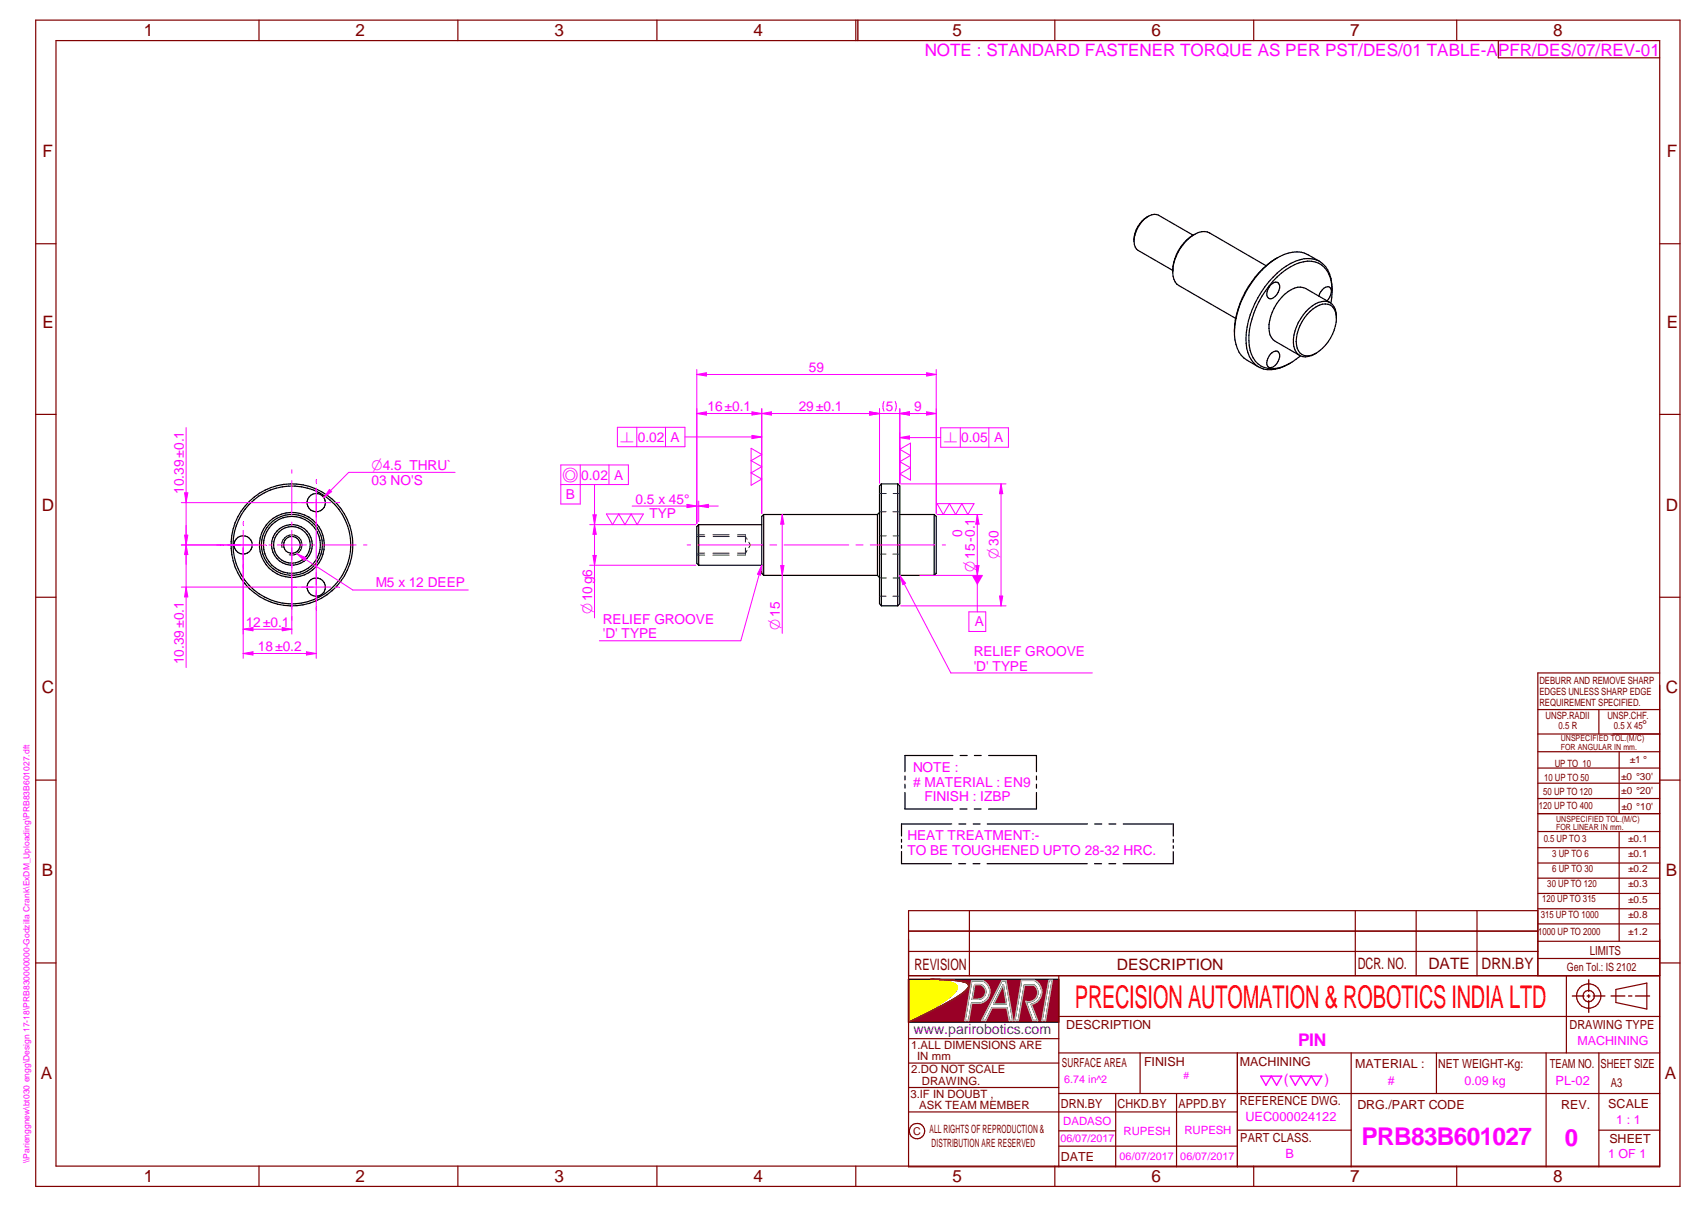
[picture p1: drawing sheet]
<svg xmlns="http://www.w3.org/2000/svg" width="420mm" height="297mm" viewBox="0 0 420 297" stroke-linecap="round" stroke-linejoin="round" font-family="sans-serif">
<g fill="none" stroke="#800000" stroke-width=".3">
<path d="M8.8 5h405v287h-405zM13.8 10h395v277h-395zM63.8 5v5M112.8 5v5M161.8 5v5M210.8 5v5M259.8 5v5M308.8 5v5M358.8 5v5M8.8 60h5M408.8 60h5M8.8 102h5"/>
<path d="M408.8 102h5M8.8 147h5M408.8 147h5M8.8 192h5M408.8 192h5M8.8 237h5M408.8 237h5M63.8 287v5M112.8 287v5M161.8 287v5M210.8 287v5M259.8 287v5"/>
<path d="M308.8 287v5M358.8 287v5"/>
</g>
<path d="M211.3 5v5" fill="none" stroke="#800000" stroke-width=".34"/>
<path d="M239.3 241.4h2.8a2.91 2.91 0 0 1 1.7 2.9 2.91 2.91 0 0 1-2.2 2.5l-2.3 .1-.7 4.3h-1zM246.7 241.3h1.1l1.7 9.9h-.9l-.6-3.2h-3.7l-1.5 3.2h-1zM251.6 241.3h3.2a3.2 3.2 0 0 1 1.7 3.2 3.2 3.2 0 0 1-2.5 2.7l1.6 4h-1.2l-1.8-4.8a2.25 2.25 0 0 0 2.8-1.1 2.25 2.25 0 0 0-.8-2.9h-2.3l-1.5 8.8h-.9zM258.3 241.3h.9l-1.7 9.9h-.9z" fill="none" stroke="#991b1e" stroke-width=".34"/>
<path d="M240.1 242.3h1.4a1.85 1.85 0 0 1 1.2 2 1.85 1.85 0 0 1-1.7 1.6h-1.5z" fill-rule="evenodd" fill="#990026"/>
<path d="M240.1 242.3h1.4a1.85 1.85 0 0 1 1.2 2 1.85 1.85 0 0 1-1.7 1.6h-1.5z" fill="none" stroke="#991b1e" stroke-width=".34"/>
<path d="M247.1 242.4l.8 4.7h-3.2z" fill="#990026"/>
<path d="M247.1 242.4l.8 4.7h-3.2z" fill="none" stroke="#991b1e" stroke-width=".34"/>
<path d="M238.4 242.1l-.2-.1a28.1 28.1 0 0 0-8.9-1l5.2 .9a1.32 1.32 0 0 1 1.2 1 1.32 1.32 0 0 1-.6 1.4l-3.3 2.5-8 4.7 5.6-2.7 5.3-2.8a10.3 10.3 0 0 0 3.9-3.3l-.2-.6M239.3 241.4h2.8a2.91 2.91 0 0 1 1.7 2.9 2.91 2.91 0 0 1-2.2 2.5l-2.3 .1-.7 4.3h-1zM240.1 242.3h1.4a1.85 1.85 0 0 1 1.2 2 1.85 1.85 0 0 1-1.7 1.6h-1.5zM246.7 241.3h1.1l1.7 9.9h-.9l-.6-3.2h-3.7l-1.5 3.2h-1zM247.1 242.4l.8 4.7h-3.2zM251.6 241.3h3.2a3.2 3.2 0 0 1 1.7 3.2 3.2 3.2 0 0 1-2.5 2.7l1.6 4h-1.2l-1.8-4.8a2.25 2.25 0 0 0 2.8-1.1 2.25 2.25 0 0 0-.8-2.9h-2.3l-1.5 8.8h-.9zM258.3 241.3h.9l-1.7 9.9h-.9z" fill="none" stroke="#000" stroke-width=".34"/>
<circle cx="238.4" cy="242.1" r=".17" fill="#000"/>
<path d="M240.1 242.3h1.4a1.85 1.85 0 0 1 1.2 2 1.85 1.85 0 0 1-1.7 1.6h-1.5zM247.1 242.4l.8 4.7h-3.2z" fill="none" stroke="#c0c0c0" stroke-width=".34"/>
<path d="M223.8 241h5.5l4.1 .6a2.41 2.41 0 0 1 2.3 1.4v.1a7.3 7.3 0 0 1-3.4 3.4l-8.5 5z" fill-rule="evenodd" fill="#ff0"/>
<path d="M223.8 241h5.5l5.2 .9a1.23 1.23 0 0 1 1.1 1.6l-1.3 1.5-2.5 1.8-8 4.7z" fill="none" stroke="#f1eb1f" stroke-width=".34"/>
<path d="M229.3 241l3.6 .5 2 .5a1.06 1.06 0 0 1 .8 .8 1.06 1.06 0 0 1-.3 1l-.9 1.1-3.5 2.5-7.2 4.1" fill="none" stroke="#ff0" stroke-width=".34"/>
<path d="M223.8 241v10.5" fill="none" stroke="#000" stroke-width=".34"/>
<path d="M223.8 241v10.5" fill="none" stroke="#000" stroke-width=".3"/>
<path d="M229.3 241l7.2 .4 1.7 .5 .3 .3 .1 .5-1.1 1.4-2.4 1.6-5.6 3.1-5.7 2.7h37v-10.5zM239.3 241.4h2.8a2.91 2.91 0 0 1 1.7 2.9 2.91 2.91 0 0 1-2.2 2.5l-2.3 .1-.7 4.3h-1zM251.6 241.3h3.2a3.2 3.2 0 0 1 1.7 3.2 3.2 3.2 0 0 1-2.5 2.7l1.6 4h-1.2l-1.8-4.8a2.25 2.25 0 0 0 2.8-1.1 2.25 2.25 0 0 0-.8-2.9h-2.3l-1.5 8.8h-.9zM258.3 241.3h.9l-1.7 9.9h-.9zM246.7 241.3h1.1l1.7 9.9h-.9l-.6-3.2h-3.7l-1.5 3.2h-1z" fill-rule="evenodd" fill="#990026"/>
<path d="M223.8 241h37v10.5h-37" fill="none" stroke="#000" stroke-width=".3"/>
<path d="M229.3 241h1a24.8 24.8 0 0 1 7.9 1l.2 .1" fill="none" stroke="#991b1e" stroke-width=".34"/>
<circle cx="238.4" cy="242.1" r=".17" fill="#991b1e"/>
<path d="M223.8 251.5l6.1-2.9 6.1-3.4-4.9 2.7zM229.3 241l2.9 .1a15.2 15.2 0 0 1 6.1 .9l.3 .4M236.8 244.6l-.8 .6M237.5 244.1l-.7 .5M238.1 243.5l-.6 .6M238.5 242.1l.1 .4M238.6 242.4l-.4 1M238.6 242.7l-.3 .6-.8 .8" fill="none" stroke="#991b1e" stroke-width=".34"/>
<path d="M239.3 241.4h2.8a2.91 2.91 0 0 1 1.7 2.9 2.91 2.91 0 0 1-2.2 2.5l-2.3 .1-.7 4.3h-1zM246.7 241.3h1.1l1.7 9.9h-.9l-.6-3.2h-3.7l-1.5 3.2h-1zM251.6 241.3h3.2a3.2 3.2 0 0 1 1.7 3.2 3.2 3.2 0 0 1-2.5 2.7l1.6 4h-1.2l-1.8-4.8a2.25 2.25 0 0 0 2.8-1.1 2.25 2.25 0 0 0-.8-2.9h-2.3l-1.5 8.8h-.9zM258.3 241.3h.9l-1.7 9.9h-.9z" fill="none" stroke="#c0c0c0" stroke-width=".34"/>
<g fill="none" stroke="#800000" stroke-width=".3">
<path d="M394.7 10h-25.7v4.2h39.8M378.7 174.6h30.1M393.8 174.6v6M408.8 168.6v118.5h-185v-63h154.9M408.8 165.6h-30.1v74.5M378.7 185h30.1M378.7 189h30.1M378.7 192.7h30.1M378.7 196.5h30.1M378.7 180.6h30.1M398.8 185v15.2M378.7 200.2h30.1"/>
<path d="M378.7 204.6h30.1M378.7 208.6h30.1M378.7 212.4h30.1M378.7 216.1h30.1M378.7 219.9h30.1M398.8 204.6v27M223.8 229.2h154.9M223.8 234.1h154.9M238.7 224.1v16M333.8 224.1v16M348.8 224.1v16M363.8 224.1v16"/>
<path d="M378.7 223.6h30.1M378.7 227.4h30.1M378.7 231.6h30.1M378.7 235.9h30.1M223.8 255.6h37M223.8 240.1h185M260.8 240.1v47M260.8 250.1h148M260.8 259.1h148M280.8 259.1v10M304.7 259.1v28M332.8 259.1v28"/>
<path d="M353.8 259.1v10M380.8 259.1v28M385.8 240.1v19M393.8 259.1v28M398 243.5l7.6-1.6v6.4l-7.6-1.6zM223.8 273.6h80.9M223.8 267.6h37M223.8 261.6h37M260.8 278.3h14M260.8 269.1h148M274.8 269.1v18M289.8 269.1v18"/>
<path d="M304.7 278.1h28.1M393.8 278.1h15M260.8 282.1h43.9"/>
<circle cx="391.3" cy="245.1" r="2.99"/>
<circle cx="391.3" cy="245.1" r="1.39"/>
<circle cx="225.8" cy="278.3" r="1.9"/>
</g>
<path d="M387.3 245.1h2.8M390.9 245.1h.7M391.3 241.1v2.9M391.3 244.8v.7M391.3 246.3v2.8M392.4 245.1h2.9M396.8 245.1h3.4M401.1 245.1h.8M402.8 245.1h3.5" fill="none" stroke="#800000" stroke-width=".34"/>
<g fill="none" stroke="#000" stroke-width=".3">
<path d="M282.5 53.4a6.9 6.9 0 0 0-3.2 5.5M293.8 57.9l-8.5-4.9a3.4 3.4 0 0 0-3.6 1.1 7 7 0 0 0-2.1 6.7l.7 .8 8.5 4.9M294.1 57.7a10.4 10.4 0 0 0-5 11l.7 1.2 .6 .4 13.9 8.1M288.8 66.5v.4M311.8 65.4l-13.9-8.1a4.1 4.1 0 0 0-4.4 .8 11.8 11.8 0 0 0-4.6 8.1M312.9 70.2a1.25 1.25 0 0 1 2.1-.3 3 3 0 0 1-2.2 3.6 1.45 1.45 0 0 1-.6-2.3zM314.3 63.6a22.6 22.6 0 0 0-10.3 17.8M322.7 76.6a4.7 4.7 0 0 1 5-1.5 4.4 4.4 0 0 1 1.2 5.1 10 10 0 0 1-6.2 7.3 2.66 2.66 0 0 1-3.4-2.6 10.4 10.4 0 0 1 3.4-8.3zM324.8 72.9a2.86 2.86 0 0 1 2.5-2.3 1.69 1.69 0 0 1 .2 2.5l-.7 .9M325 64.3a8.8 8.8 0 0 0-6.6-2.2 16.4 16.4 0 0 0-10.4 7.9 21.1 21.1 0 0 0-3.8 13.7 6.5 6.5 0 0 0 2.9 4.9l2.9 1.7M325 64.3a7.9 7.9 0 0 1 3.1 7.3M325 64.3a7.3 7.3 0 0 0-7.1 .5 23.1 23.1 0 0 0-11 19.7 6.6 6.6 0 0 0 4.2 6.3 8.9 8.9 0 0 0 6.7-1.4"/>
<path d="M327.6 74.5l-6-3.5a4 4 0 0 0-4.4 .8 11.4 11.4 0 0 0-4.6 9.9 3.2 3.2 0 0 0 1.5 2.3l6 3.5M327.6 74.5a4 4 0 0 1 1.5 3.8M327.6 74.5a4.6 4.6 0 0 0-5.2 1.4 11.4 11.4 0 0 0-3.8 9.4 2.97 2.97 0 0 0 4.4 2.2l.8-.4M327.8 74.6a10 10 0 0 0-1.6-8.7 6.1 6.1 0 0 0-7.3-.8 22.2 22.2 0 0 0-10.9 14.8 10.8 10.8 0 0 0 1.2 9 5.9 5.9 0 0 0 6.9 1.3 14.5 14.5 0 0 0 4.2-2.6M312.9 87.2a1.25 1.25 0 0 1 2.1-.3 3 3 0 0 1-2.2 3.6 1.45 1.45 0 0 1-.6-2.3zM217.1 119.1v30M217.1 119.1l-.5 .5v29l.5 .5M217.1 119.1h4M221.1 119.1l.5 .5v29l-.5 .5M221.1 119.1v30M172.1 129.1v10M172.1 129.1l-.5 .5v9l.5 .5"/>
<path d="M172.1 129.1h15.5M172.1 139.1h15.5M188.1 126.6v15M188.1 126.6l-.5 .5v14l.5 .5M188.1 126.6h28M216.1 126.6v15M216.6 126.1l-.5 .5M221.6 126.6h8.5M230.1 126.6l.5 .5v14l-.5 .5M230.1 126.6v15M188.1 141.6h28M216.1 141.6l.5 .5"/>
<path d="M217.1 149.1h4M221.6 141.6h8.5"/>
</g>
<g fill="none" stroke="#008000" stroke-width=".25">
<path d="M171.6 132h2M171.6 136.1h2M171.6 131.6h2M171.6 136.6h2M175.6 136.1h4M175.6 131.6h4M175.6 136.6h4M175.6 132h4M181.6 131.6l2 .1M181.6 132h2l.4 .7M183.6 131.9v1.5M183.6 134.8v1.5"/>
<path d="M183.6 136.5v.1h-2M184 135.5l-.4 .6h-2M184.4 133.4l.4 .7-.4 .7M216.6 125.9h1.6M216.6 121.5h1.7M216.6 136.4h1.6M216.6 131.9h1.7M219.9 125.9h1.7M219.9 136.4h1.7M220 121.5h1.6M220 131.9h1.6M216.6 146.7h1.6"/>
<path d="M216.6 142.2h1.7M219.9 146.7h1.7M220 142.2h1.6"/>
</g>
<path d="M171.6 90.9v38M171.6 92.2l2.4-.5v.8zM230.6 90.9v35.5M169.2 134.1h.9M171.9 134.1h15.9M189.6 134.1h1.7M193.1 134.1h15.9M210.8 134.1h1.7M214.3 134.1h15.9M232.1 134.1h.8" fill="none" stroke="#f0f" stroke-width=".25"/>
<path d="M171.6 92.2l2.4-.5v.8z" fill="#f0f"/>
<path d="M228.2 91.7l2.4 .5-2.4 .3z" fill="none" stroke="#f0f" stroke-width=".25"/>
<path d="M228.2 91.7l2.4 .5-2.4 .3z" fill="#f0f"/>
<path d="M171.6 92.2h59M171.6 100.6v28.3M171.6 101.8l2.4-.5v.9zM187.6 100.6v25.8" fill="none" stroke="#f0f" stroke-width=".25"/>
<path d="M171.6 101.8l2.4-.5v.9z" fill="#f0f"/>
<path d="M185.2 101.3l2.4 .5-2.4 .4z" fill="none" stroke="#f0f" stroke-width=".25"/>
<path d="M185.2 101.3l2.4 .5-2.4 .4z" fill="#f0f"/>
<path d="M171.6 101.8h16M187.6 100.6v25.8M187.6 101.8l2.4-.5v.9zM216.6 100.6v18.3" fill="none" stroke="#f0f" stroke-width=".25"/>
<path d="M187.6 101.8l2.4-.5v.9z" fill="#f0f"/>
<path d="M214.2 101.3l2.4 .5-2.4 .4z" fill="none" stroke="#f0f" stroke-width=".25"/>
<path d="M214.2 101.3l2.4 .5-2.4 .4z" fill="#f0f"/>
<path d="M217.7 98.8a2.99 2.99 0 0 0 0 2.4M220.5 98.8a2.6 2.6 0 0 1 0 2.4M187.6 101.8h29M214.2 101.3l2.4 .5-2.4 .4zM216.6 100.6v18.3M221.6 100.6v18.3" fill="none" stroke="#f0f" stroke-width=".25"/>
<path d="M214.2 101.3l2.4 .5-2.4 .4z" fill="#f0f"/>
<path d="M221.6 101.8l2.4-.5v.9z" fill="none" stroke="#f0f" stroke-width=".25"/>
<path d="M221.6 101.8l2.4-.5v.9z" fill="#f0f"/>
<path d="M211.8 101.8h14.6M221.6 100.6v18.3M221.6 101.8l2.4-.5v.9zM230.6 100.6v25.8" fill="none" stroke="#f0f" stroke-width=".25"/>
<path d="M221.6 101.8l2.4-.5v.9z" fill="#f0f"/>
<path d="M228.2 101.3l2.4 .5-2.4 .4z" fill="none" stroke="#f0f" stroke-width=".25"/>
<path d="M228.2 101.3l2.4 .5-2.4 .4z" fill="#f0f"/>
<g fill="none" stroke="#f0f" stroke-width=".25">
<path d="M71.9 115.6v.9M71.9 118.3v8.4M221.6 101.8h9M53.4 134.1h.9M56 134.1h8.5M66.2 134.1h.9M68.3 134.1h7.2M71.9 128.5v.8M71.9 130.5v7.2M71.9 138.9v.8M74.3 123.7h7.2M76.7 134.1h.8"/>
<path d="M77.9 120.1v7.2M79.3 134.1h8.4M89.5 134.1h.9M71.9 141.5v8.4M71.9 151.7v.9"/>
</g>
<g fill="none" stroke="#000" stroke-width=".3">
<circle cx="59.9" cy="134.1" r="2.26"/>
<circle cx="71.9" cy="134.1" r="8"/>
<circle cx="71.9" cy="134.1" r="2.06"/>
<circle cx="71.9" cy="134.1" r="15"/>
<circle cx="71.9" cy="134.1" r="4.5"/>
<circle cx="71.9" cy="134.1" r="14.5"/>
<circle cx="71.9" cy="134.1" r="7"/>
<circle cx="71.9" cy="134.1" r="5"/>
<circle cx="71.9" cy="134.1" r="7.5"/>
<circle cx="77.9" cy="123.7" r="2.25"/>
<circle cx="77.9" cy="144.5" r="2.25"/>
</g>
<path d="M69.5 134.7a2.5 2.5 0 0 1 2.2-3.1 2.5 2.5 0 0 1 2.7 2.7 2.5 2.5 0 0 1-3.2 2.2" fill="none" stroke="#000" stroke-width=".25"/>
<path d="M82.8 123.7h.7" fill="none" stroke="#f0f" stroke-width=".25"/>
<path d="M77.9 118.1v.7" fill="none" stroke="#f0f" stroke-width=".25"/>
<path d="M72.3 123.7h.7" fill="none" stroke="#f0f" stroke-width=".25"/>
<path d="M77.9 128.7v.6" fill="none" stroke="#f0f" stroke-width=".25"/>
<path d="M56.3 134.1h7.2M59.9 130.5v7.2" fill="none" stroke="#f0f" stroke-width=".25"/>
<path d="M64.8 134.1h.7" fill="none" stroke="#f0f" stroke-width=".25"/>
<path d="M59.9 128.5v.7" fill="none" stroke="#f0f" stroke-width=".25"/>
<path d="M54.3 134.1h.7" fill="none" stroke="#f0f" stroke-width=".25"/>
<path d="M59.9 139v.7" fill="none" stroke="#f0f" stroke-width=".25"/>
<path d="M74.3 144.5h7.2M77.9 140.9v7.2" fill="none" stroke="#f0f" stroke-width=".25"/>
<path d="M82.8 144.5h.7" fill="none" stroke="#f0f" stroke-width=".25"/>
<path d="M77.9 138.9v.7" fill="none" stroke="#f0f" stroke-width=".25"/>
<path d="M72.3 144.5h.7" fill="none" stroke="#f0f" stroke-width=".25"/>
<path d="M77.9 149.4v.7" fill="none" stroke="#f0f" stroke-width=".25"/>
<path d="M77.9 120.2v.8M77.9 122.9v21.1M230.8 126.6h11.1M240.7 126.6l.4 2.4h-.8zM77.9 145.8v.8M226.6 141.6h15.3" fill="none" stroke="#f0f" stroke-width=".25"/>
<path d="M240.7 126.6l.4 2.4h-.8z" fill="#f0f"/>
<path d="M240.3 139.2h.8l-.4 2.4z" fill="none" stroke="#f0f" stroke-width=".25"/>
<path d="M240.3 139.2h.8l-.4 2.4z" fill="#f0f"/>
<path d="M145.2 129.1h26.2M145.2 139.1h26.2M146.4 129.1l.4 2.4h-.8zM240.7 126.6v15" fill="none" stroke="#f0f" stroke-width=".25"/>
<path d="M146.4 129.1l.4 2.4h-.8z" fill="#f0f"/>
<path d="M146 136.7h.8l-.4 2.4z" fill="none" stroke="#f0f" stroke-width=".25"/>
<path d="M146 136.7h.8l-.4 2.4z" fill="#f0f"/>
<path d="M146.4 129.1v23M192.6 126.6l.5 2.4h-.8z" fill="none" stroke="#f0f" stroke-width=".25"/>
<path d="M192.6 126.6l.5 2.4h-.8z" fill="#f0f"/>
<path d="M192.3 139.2h.8l-.5 2.4z" fill="none" stroke="#f0f" stroke-width=".25"/>
<path d="M192.3 139.2h.8l-.5 2.4z" fill="#f0f"/>
<path d="M221.8 119.1h26M246.5 119.1l.5 2.4h-.8zM192.6 126.6v29.3M221.8 149.1h26" fill="none" stroke="#f0f" stroke-width=".25"/>
<path d="M246.5 119.1l.5 2.4h-.8z" fill="#f0f"/>
<path d="M246.2 146.7h.8l-.5 2.4z" fill="none" stroke="#f0f" stroke-width=".25"/>
<path d="M246.2 146.7h.8l-.5 2.4z" fill="#f0f"/>
<path d="M246.5 119.1v30M169.2 124.1l2.4 .4-2.4 .4zM171.6 123.3v5.6M172.1 123.3v5.1" fill="none" stroke="#f0f" stroke-width=".25"/>
<path d="M169.2 124.1l2.4 .4-2.4 .4z" fill="#f0f"/>
<path d="M172.1 124.5l2.4-.4v.8z" fill="none" stroke="#f0f" stroke-width=".25"/>
<path d="M172.1 124.5l2.4-.4v.8z" fill="#f0f"/>
<path d="M59.9 134.8v27.2M155.7 124.5h21.2M77.9 145.2v16.8M59.9 160.8l2.4-.4v.8z" fill="none" stroke="#f0f" stroke-width=".25"/>
<path d="M59.9 160.8l2.4-.4v.8z" fill="#f0f"/>
<path d="M75.5 160.4l2.4 .4-2.4 .4z" fill="none" stroke="#f0f" stroke-width=".25"/>
<path d="M75.5 160.4l2.4 .4-2.4 .4z" fill="#f0f"/>
<path d="M44.7 134.1h14.5M44.7 123.7h32.5M45.8 134.1l.5 2.4h-.8zM59.9 160.8h18" fill="none" stroke="#f0f" stroke-width=".25"/>
<path d="M45.8 134.1l.5 2.4h-.8z" fill="#f0f"/>
<path d="M45.5 121.3h.8l-.5 2.4z" fill="none" stroke="#f0f" stroke-width=".25"/>
<path d="M45.5 121.3h.8l-.5 2.4z" fill="#f0f"/>
<path d="M45.8 105.2v33.7M44.7 134.1h14.5M44.7 144.5h32.5M45.8 144.5l.5 2.4h-.8z" fill="none" stroke="#f0f" stroke-width=".25"/>
<path d="M45.8 144.5l.5 2.4h-.8z" fill="#f0f"/>
<path d="M45.5 131.7h.8l-.5 2.4z" fill="none" stroke="#f0f" stroke-width=".25"/>
<path d="M45.5 131.7h.8l-.5 2.4z" fill="#f0f"/>
<path d="M45.8 129.3v35M59.9 134.8v21.2M71.9 134.8v21.2M59.9 154.9l2.4-.5v.8z" fill="none" stroke="#f0f" stroke-width=".25"/>
<path d="M59.9 154.9l2.4-.5v.8z" fill="#f0f"/>
<path d="M69.5 154.4l2.4 .5-2.4 .3z" fill="none" stroke="#f0f" stroke-width=".25"/>
<path d="M69.5 154.4l2.4 .5-2.4 .3z" fill="#f0f"/>
<path d="M85.9 116.2l-6.2 6.2M59.9 154.9h12" fill="none" stroke="#f0f" stroke-width=".25"/>
<path d="M81.1 120.4l.6 .6-2 1.4z" fill="#f0f"/>
<path d="M85.9 116.2h26.2M81.1 120.4l.6 .6-2 1.4zM221.6 141.6l12.6 24" fill="none" stroke="#f0f" stroke-width=".25"/>
<path d="M221.6 141.6l1.4 2-.6 .3z" fill="#f0f"/>
<path d="M221.6 141.6l1.4 2-.6 .3zM240.7 141.6v9M234.2 165.6h34.8" fill="none" stroke="#f0f" stroke-width=".25"/>
<path d="M310.5 264.8h5.2l-1.3 2.3-1.3-2.3-1.3 2.3zM317.7 264.8h7.8l-1.3 2.3-1.3-2.3-1.3 2.3-1.3-2.3-1.3 2.3z" fill="none" stroke="#f0f" stroke-width=".34"/>
<path d="M239.3 141.6h2.8l-1.4 2.4z" fill="#f0f"/>
<path d="M146.4 119.3v9.8M238.6 150.6h4.2v4.8h-4.2z" fill="none" stroke="#f0f" stroke-width=".25"/>
<path d="M146 126.7h.8l-.4 2.4z" fill="#f0f"/>
<path d="M142.9 114.4v9.6h-4.8v-9.6h16.7v4.9h-16.7M150 114.4v4.9M221.6 109.7v9.4M221.6 110.6l2.6-1.5v9.1l-2.6-1.6 2.6-1.5-2.6-1.5 2.6-1.5zM221.6 107.7h10.1M146 126.7h.8l-.4 2.4z" fill="none" stroke="#f0f" stroke-width=".25"/>
<path d="M221.6 107.7l2.4-.4v.8z" fill="#f0f"/>
<path d="M185 110.3l2.6 1.5-2.6 1.6 2.6 1.5-2.6 1.5 2.6 1.5-2.6 1.5zM221.6 107.7l2.4-.4v.8zM221.6 106.5v12.4M231.7 105.3h16.7v4.8h-16.7zM236.5 105.3v4.8M243.5 105.3v4.8M73.1 136.3l13.8 8.9M149.3 126.5h9.1l-1.5 2.6-1.5-2.6-1.5 2.6-1.5-2.6-1.5 2.6zM230.8 124h9.1l-1.5 2.6-1.5-2.6-1.5 2.6-1.6-2.6-1.5 2.6z" fill="none" stroke="#f0f" stroke-width=".25"/>
<g fill="none" stroke="#000" stroke-width=".3">
<path d="M222 206.5v.8M222 208.1v.6M222 209.5v3.1h12.3M234.4 202.8h-12.4v2.9M236.1 212.6h1.7M236.2 202.8h1.7M239.6 212.6h1.7M239.7 202.8h1.7M243.1 212.6h24.7M243.2 202.8h24.6M269.6 212.6h1.7M269.6 202.8h1.7"/>
<path d="M273.1 212.6h1.7M273.1 202.8h1.7M276.6 202.8h12.4v3M289 209.6v3h-12.4M289 206.6v.7M289 208.1v.7"/>
</g>
<path d="M73.1 136.3l2.2 .9-.4 .7z" fill="#f0f"/>
<path d="M73.1 136.3l2.2 .9-.4 .7zM187.6 139.1l-5.2 18.6M86.9 145.2h28.4" fill="none" stroke="#f0f" stroke-width=".25"/>
<path d="M187.6 139.1l-.3 2.4-.7-.2z" fill="#f0f"/>
<path d="M168.7 107.5h18.9M187.6 139.1l-.3 2.4-.7-.2zM147.6 157.7h34.8" fill="none" stroke="#f0f" stroke-width=".25"/>
<path d="M185.2 107.1l2.4 .4-2.4 .4z" fill="#f0f"/>
<path d="M152.1 105.2h16.6v4.7h-16.6zM156.8 105.2v4.7M163.9 105.2v4.7M185.2 107.1l2.4 .4-2.4 .4z" fill="none" stroke="#f0f" stroke-width=".25"/>
<path d="M222.9 195v4.1h11.7M222.9 191v.9M222.9 193v1M234.7 185.9h-11.8v4M236.4 199.1h1.8M236.5 185.9h1.7M239.9 199.1h1.7M240 185.9h1.7M243.5 185.9h11.8v4M255.3 195v4.1h-11.9M255.3 191v.9M255.3 193v1" fill="none" stroke="#000" stroke-width=".3"/>
<text font-size="7.7" fill="#f00" x="264.7" y="248.1">PRECISION AUTOMATION &amp; ROBOTICS INDIA LTD</text>
<text font-size="6" fill="#f0f" x="335.3" y="281.7">PRB83B601027</text>
<text font-size="5.9" fill="#f0f" x="385.4" y="282.1">0</text>
<text font-size="4.3" fill="#f0f" x="319.7" y="257.4">PIN</text>
<g font-size="4.2" fill="#800000">
<text x="35.4" y="9">1</text>
<text x="87.6" y="9">2</text>
<text x="136.6" y="9">3</text>
<text x="185.6" y="9">4</text>
<text x="234.6" y="9">5</text>
<text x="283.6" y="9">6</text>
<text x="332.6" y="9">7</text>
<text x="382.6" y="9">8</text>
<text x="10.5" y="38.7">F</text>
<text x="410.5" y="38.7">F</text>
<text x="10.5" y="80.6">E</text>
<text x="410.5" y="80.6">E</text>
<text x="10.3" y="125.6">D</text>
<text x="410.2" y="125.6">D</text>
<text x="10.3" y="170.6">C</text>
<text x="410.2" y="170.6">C</text>
<text x="10.3" y="215.6">B</text>
<text x="410.2" y="215.6">B</text>
<text x="10" y="265.6">A</text>
<text x="410" y="265.6">A</text>
<text x="35.4" y="291">1</text>
<text x="87.6" y="291">2</text>
<text x="136.6" y="291">3</text>
<text x="185.6" y="291">4</text>
<text x="234.6" y="291">5</text>
<text x="283.6" y="291">6</text>
<text x="332.6" y="291">7</text>
<text x="382.6" y="291">8</text>
</g>
<g font-size="4.2" fill="#f0f">
<text x="227.7" y="13.8">NOTE : STANDARD FASTENER TORQUE AS PER PST/DES/01 TABLE-A</text>
<text x="369" y="13.7">PFR/DES/07/REV-01</text>
</g>
<g font-size="3.9" fill="#800000">
<text x="225.2" y="238.8">REVISION</text>
<text x="275.1" y="238.8">DESCRIPTION</text>
<text x="334.4" y="238.6">DCR. NO.</text>
<text x="351.8" y="238.6">DATE</text>
<text x="364.9" y="238.5">DRN.BY</text>
</g>
<g font-size="3.7" fill="#f0f">
<text x="152.8" y="108.8">n</text>
<text x="232.4" y="108.9">n</text>
<text x="91.5" y="115.7">O4.5 THRU`</text>
<text x="138.5" y="118">a</text>
<text x="245.9" y="137.6" transform="rotate(-90 245.9 137.6)">O30</text>
<text x="240.1" y="140.7" transform="rotate(-90 240.1 140.7)">O15-0.1</text>
<text x="145.8" y="151.2" transform="rotate(-90 145.8 151.2)">O10g6</text>
<text x="192.1" y="155" transform="rotate(-90 192.1 155)">O15</text>
</g>
<text font-size="3.5" fill="#00f" x="224.9" y="254.5">www.parirobotics.com</text>
<g font-size="3.5" fill="#f0f">
<text x="316.2" y="266.8">(</text>
<text x="326.2" y="266.8">)</text>
</g>
<g font-size="3.4" fill="#f0f">
<text x="199.2" y="91.6">59</text>
<text x="174.2" y="101.2">16±0.1</text>
<text x="196.7" y="101.2">29±0.1</text>
<text x="218.1" y="101.2">5</text>
<text x="225.2" y="101.2">9</text>
<text x="157.1" y="108.8">0.02 A</text>
<text x="236.7" y="108.9">0.05 A</text>
<text x="91.5" y="119.3">03 NO'S</text>
<text x="143.2" y="118">0.02 A</text>
<text x="45.2" y="121.5" transform="rotate(-90 45.2 121.5)">10.39±0.1</text>
<text x="139.4" y="122.9">B</text>
<text x="156.5" y="124">0.5 x 45°</text>
<text x="159.9" y="127.6">TYP</text>
<text x="237" y="132.2" transform="rotate(-90 237 132.2)">0</text>
<text x="92.5" y="144.6">M5 x 12 DEEP</text>
<text x="60.5" y="154.2">12±0.1</text>
<text x="148.5" y="153.5">RELIEF GROOVE</text>
<text x="240.1" y="154.2">A</text>
<text x="63.5" y="160.2">18±0.2</text>
<text x="148.5" y="157.1">'D' TYPE</text>
<text x="239.8" y="161.4">RELIEF GROOVE</text>
<text x="45.2" y="163.4" transform="rotate(-90 45.2 163.4)">10.39±0.1</text>
<text x="239.8" y="165">'D' TYPE</text>
<text x="224.9" y="190">NOTE :</text>
<text x="224.9" y="193.6"># MATERIAL : EN9</text>
<text x="227.7" y="197.2">FINISH : IZBP</text>
<text x="223.5" y="206.7">HEAT TREATMENT:-</text>
<text x="223.5" y="210.3">TO BE TOUGHENED UPTO 28-32 HRC.</text>
</g>
<g font-size="3.1" fill="#800000">
<text x="404.4" y="179.5">°</text>
<text x="391.5" y="235.1">LIMITS</text>
<text x="262.6" y="253.2">DESCRIPTION</text>
<text x="386.5" y="253.2">DRAWING TYPE</text>
<text x="261.5" y="262.5">SURFACE AREA</text>
<text x="281.8" y="262.4">FINISH</text>
<text x="305.4" y="262.4">MACHINING</text>
<text x="333.8" y="262.9">MATERIAL :</text>
<text x="354.2" y="262.9">NET WEIGHT-Kg:</text>
<text x="381.7" y="262.7">TEAM NO.</text>
<text x="394.2" y="262.7">SHEET SIZE</text>
<text x="396.7" y="267.5">A3</text>
<text x="261.3" y="272.8">DRN.BY</text>
<text x="275.2" y="272.7">CHKD.BY</text>
<text x="290.3" y="272.8">APPD.BY</text>
<text x="305.4" y="271.9">REFERENCE DWG.</text>
<text x="334.3" y="272.9">DRG./PART CODE</text>
<text x="384.5" y="272.8">REV.</text>
<text x="396.1" y="272.7">SCALE</text>
<text x="305.5" y="281">PART CLASS.</text>
<text x="396.4" y="281.2">SHEET</text>
<text x="261.3" y="285.8">DATE</text>
</g>
<g font-size="3.1" fill="#f0f">
<text x="388.5" y="257.1">MACHINING</text>
<text x="341.8" y="267.1">#</text>
<text x="360.7" y="267">0.09 kg</text>
<text x="383.1" y="267.1">PL-02</text>
<text x="306.7" y="275.9">UEC000024122</text>
<text x="398" y="276.5">1 : 1</text>
<text x="316.6" y="284.9">B</text>
<text x="396.1" y="284.9">1 OF 1</text>
</g>
<g font-size="2.8" fill="#800000">
<text x="385.9" y="238.9">Gen Tol.: IS 2102</text>
<text x="224.4" y="258.1">1.ALL DIMENSIONS ARE</text>
<text x="225.9" y="260.9">IN mm</text>
<text x="224.4" y="264.2">2.DO NOT SCALE</text>
<text x="227.1" y="267">DRAWING.</text>
<text x="224.2" y="270.2">3.IF IN DOUBT ,</text>
<text x="226.4" y="273">ASK TEAM MEMBER</text>
<text x="228.9" y="278.8">ALL RIGHTS OF REPRODUCTION &amp;</text>
<text x="229.4" y="282.3">DISTRIBUTION ARE RESERVED</text>
</g>
<g font-size="2.8" fill="#f0f">
<text x="261.9" y="276.8">DADASO</text>
<text x="276.7" y="279.2">RUPESH</text>
<text x="291.7" y="279.1">RUPESH</text>
</g>
<g font-size="2.7" fill="#f0f">
<text x="262.1" y="266.5">6.74 in^2</text>
<text x="261.1" y="281">06/07/2017</text>
<text x="275.7" y="285.5">06/07/2017</text>
<text x="290.7" y="285.5">06/07/2017</text>
</g>
<text font-size="2.7" fill="#800000" x="224.9" y="279.4">C</text>
<g font-size="2.5" fill="#800000">
<text x="379.1" y="168.2">DEBURR AND REMOVE SHARP</text>
<text x="379.1" y="171">EDGES UNLESS SHARP EDGE</text>
<text x="379.1" y="173.7">REQUIREMENT SPECIFIED.</text>
<text x="380.7" y="177">UNSP.RADII</text>
<text x="383.9" y="179.5">0.5 R</text>
<text x="395.9" y="177">UNSP.CHF.</text>
<text x="397.5" y="179.4">0.5 X 45</text>
<text x="382.9" y="188.7">UP TO 10</text>
<text x="401.4" y="187.9">±1 °</text>
<text x="380.1" y="195.6">50 UP TO 120</text>
<text x="380.3" y="192.2">10 UP TO 50</text>
<text x="399.3" y="192.1">±0 °30'</text>
<text x="399.3" y="195.4">±0 °20'</text>
<text x="379" y="199.1">120 UP TO 400</text>
<text x="399.3" y="199.3">±0 °10'</text>
<text x="380.2" y="207.1">0.5 UP TO 3</text>
<text x="401" y="207.2">±0.1</text>
<text x="382.3" y="210.9">3 UP TO 6</text>
<text x="382.3" y="214.6">6 UP TO 30</text>
<text x="401" y="210.9">±0.1</text>
<text x="401" y="214.7">±0.2</text>
<text x="381.1" y="218.4">30 UP TO 120</text>
<text x="401" y="218.4">±0.3</text>
<text x="379.5" y="225.8">315 UP TO 1000</text>
<text x="379.8" y="222.1">120 UP TO 315</text>
<text x="401" y="222.2">±0.5</text>
<text x="401" y="225.9">±0.8</text>
<text x="378.8" y="230.1">1000 UP TO 2000</text>
<text x="401" y="230.2">±1.2</text>
</g>
<text font-size="2.5" fill="#f0f" x="291.5" y="265.6">#</text>
<g font-size="2.1" fill="#800000">
<text x="384.4" y="182.5">UNSPECIFIED TOL.(M/C)</text>
<text x="384.4" y="184.5">FOR ANGULAR IN mm.</text>
<text x="383.2" y="202.2">UNSPECIFIED TOL.(M/C)</text>
<text x="383.2" y="204.3">FOR LINEAR IN mm.</text>
</g>
<text font-size="2.1" fill="#f0f" x="7.2" y="286.3" transform="rotate(-90 7.2 286.3)">\\Parienggnew\bt030 engg\Design 17-18\PRB830000000-Godzilla Crank\ExDM_Uploading\PRB83B601027.dft</text>
</svg>
